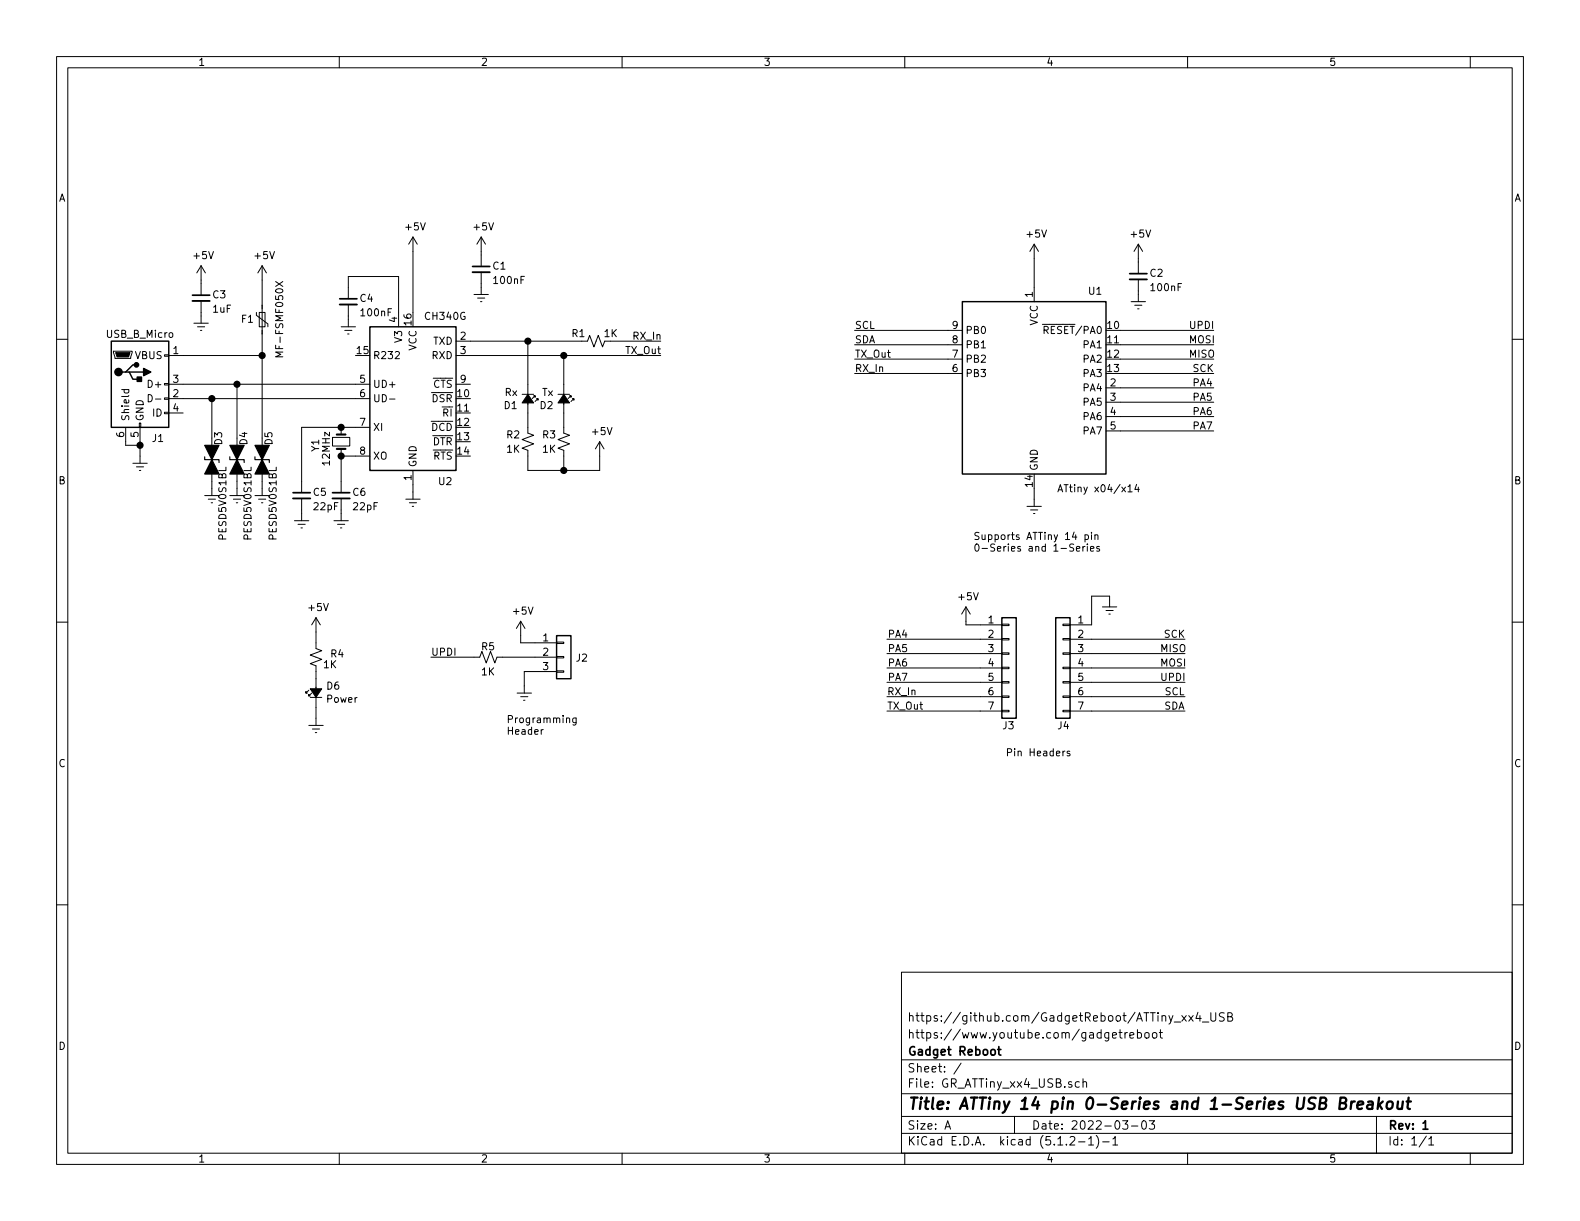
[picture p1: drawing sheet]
<svg xmlns="http://www.w3.org/2000/svg" width="279mm" height="216mm" viewBox="0 0 279 216" stroke-linecap="round" stroke-linejoin="round" font-family="sans-serif">
<g fill="none" stroke="#000" stroke-width=".18">
<path d="M10 10h259.4v195.9h-259.4zM12 12h255.4v191.9h-255.4zM60 10v2M110 10v2M160 10v2M210 10v2M260 10v2M10 60h2M34.3 57.2h2.5M34.9 57.8h1.3M35.4 58.4h.3M35.6 47v5.2"/>
<path d="M35.6 53.2v4M35.6 47l-.8 1.3M35.6 47l.7 1.3M45.3 55.2v.6l2.1 1.5v.5M45.8 55.2h1.1v2.6h-1.1zM46.4 47v40.6M46.4 47l-.8 1.3M46.4 47l.7 1.3M48.7 49.8l1.3 .8M50 49.8l-1.3 .8M60.3 57.8h2.6M61 58.4h1.2"/>
<path d="M61.5 59.1h.2M61.6 52.8v-3.9h8.9v8.9M61.6 53.8v4M73 41.9v13.3M73 41.9l-.7 1.3M73 41.9l.8 1.3M83.8 52.1h2.6M84.5 52.7h1.2M85 53.3h.2M85.1 41.9v5.2M85.1 48.1v4M85.1 41.9l-.8 1.3"/>
<path d="M85.1 41.9l.8 1.3M151.1 58.4h19.1M182.9 43.2v10.1M182.9 43.2l-.8 1.3M182.9 43.2l.7 1.3M184.3 57.4h1.3M184.6 58.4l.7-.1v-.5l-.7-.1v1.3M198.1 58.4h16.5M200 53.3h2.6M200.7 54h1.2M201.2 54.6h.2M201.3 43.2v5.2"/>
<path d="M201.3 49.4v3.9M201.3 43.2l-.8 1.3M201.3 43.2l.8 1.3M267.4 60h2M20.1 62.1h3.3v.3l-.3 1h-2.8zM21.5 68.9h1.3M22 68.9l-.1 .4 .3 .2 .5-.1v-.5M22.2 75.6v3.1h2.6M24.6 74.8h.3v.8h-.3zM24.8 75.6v6.3M26.2 69.8a.64 .64 0 0 1 .7 .6 .64 .64 0 0 1-.7 .6zM27.5 70.6h.9"/>
<path d="M29.1 72.9h.7v.3h-.7zM29.1 70.4h.7v.2h-.7zM29.1 67.8h.7v.3h-.7zM29.1 62.7h.7v.3h-.7zM29.8 62.9h16.6M29.8 67.9h35.6M29.8 70.5h35.6M29.8 73h2.6M37.5 70.5v17.1M41.9 67.9v19.7M50 62.3h-1.3l1 .4-1 .4h1.3M58.8 77.3h3v1.6h-3z"/>
<path d="M60.3 75.6v1.2M60.3 79.4v7.7M65.4 75.6h-12.1v11.5M68.9 70.6h.9M80.6 60.3h23.3l.4-1 .7 2 .8-2 .8 2 .3-1h9.9M80.6 62.9h36.2M80.6 67.9h2.6M92.3 69.7h2.1M93.3 60.3v16.3l1.1 .4-2.1 .7 2.1 .8-2.1 .7 1 .4v3.6h12.7v-5.1M94.4 70h.2v.2v-.2l-.5 .5M94.9 70.5h.2v.2v-.2l-.5 .5M98.7 69.7h2"/>
<path d="M99.7 62.9v13.7l1 .4-2 .7 2 .8-2 .7 1 .4v3.6M100.7 70h.3v.2v-.2l-.5 .5M101.2 70.5h.3v.2v-.2l-.5 .5M106 78.1l-.7 1.3M106 78.1l.8 1.3M151.1 66h19.1M151.1 63.5h19.1M151.1 61h19.1M195.6 68.6h19M195.6 71.1h19M195.6 73.7h19M195.6 76.2h19"/>
<path d="M198.1 66h16.5M198.1 63.5h16.5M198.1 61h16.5M23.5 81.9h2.5M24.1 82.6h1.3M24.6 83.2h.3M36.2 87.6h2.5M36.8 88.3h1.3M37.3 88.9h.3M40.6 87.6h2.6M41.3 88.3h1.2M41.8 88.9h.2"/>
<path d="M45.1 87.6h2.5M45.7 88.3h1.3M46.2 88.9h.3M52.1 92.1h2.5M52.7 92.7h1.3M53.2 93.3h.3M53.3 88.1v4M59.1 92.1h2.5M59.7 92.7h1.3M60.2 93.3h.3M60.3 80.6h5.1M60.3 88.1v4"/>
<path d="M71.8 88.3h2.5M72.4 88.9h1.3M72.9 89.5h.3M73 83.2v5.1M181.6 89.5h2.5M182.2 90.2h1.3M182.8 90.8h.2M182.9 86.4v3.1M187.1 87l.4-1.3 .4 1.3M187.2 86.6h.6M189.9 96.3l-.5-.1-.2 .1 .1 .4 .5 .3 .1 .2-.3 .3-.4-.1M190.3 97l.7-.1-.1-.2-.4-.1-.2 .2 .1 .6h.5"/>
<path d="M191.5 96.6v.9M191.9 94.6h.3l.3 .2-.1 .6h-.5M191.9 96.6l-.4 .3M191.9 94.6v1.2M192.3 96.2v.1M192.3 96.6v.9M192.8 97l.6-.1v-.2l-.4-.1-.2 .2 .1 .6h.5M193 94.1v.2M193 94.6v.8M193.6 94.7l.2-.1h.3l.1 .8M193.6 94.6v.8M194.4 96.7l-.3-.1-.2 .2 .1 .2 .4 .1v.3h-.5"/>
<path d="M201 85.6l-.3 .9h.8M201.3 86.1v.9M10 110h2M55.9 109.2v5.5l1 .4-2 .7 2 .8-2 .7 1 .4v10.6M55.9 109.2l-.8 1.3M55.9 109.2l.7 1.3M76.2 116.2h8.6l.4-1 .8 2 .7-2 .8 2 .4-1h10.5M92.1 109.9v3.8h6.3M92.1 109.9l-.8 1.2M92.1 109.9l.7 1.2M98.4 118.6h1.3v.3h-1.3zM98.4 116.1h1.3v.2h-1.3z"/>
<path d="M98.4 113.5h1.3v.3h-1.3zM98.4 118.7h-5.7v3.9M156.8 113h20.4M156.8 115.6h20.4M156.8 118.1h20.4M170.8 107.3v3.2h6.4M170.8 107.3l-.7 1.3M170.8 107.3l.8 1.3M177.2 118h1.2v.2h-1.2zM177.2 115.4h1.2v.3h-1.2zM177.2 112.9h1.2v.3h-1.2zM177.2 110.4h1.2v.2h-1.2z"/>
<path d="M188 118h1.2v.2h-1.2zM188 115.4h1.2v.3h-1.2zM188 112.9h1.2v.3h-1.2zM188 110.4h1.2v.2h-1.2zM189.2 113h20.3M189.2 115.6h20.3M189.2 118.1h20.3M194.9 107.3h2.6M195.6 108h1.2M196.1 108.6h.2M196.2 107.3v-1.9h-3.2v5.1h-3.8M267.4 110h2"/>
<path d="M54.6 122l-.5 .6v-.3v.3h.3M54.6 128.3h2.5M54.9 123.3h2M55.1 122.6l-.5 .5v-.3v.3h.3M55.2 128.9h1.3M55.8 129.5h.2M91.4 122.6h2.6M92.1 123.2h1.2M92.6 123.8h.2M96.1 129l-.4 .2M100.2 127.1l.2-.2 .3 .1v.8M101.9 126.9v1.1l-.3 .2-.3-.1"/>
<path d="M101.9 127l-.4-.1-.2 .3 .1 .5h.5M156.8 120.7h20.4M156.8 123.2h20.4M156.8 125.7h20.4M177.2 125.6h1.2v.3h-1.2zM177.2 123.1h1.2v.2h-1.2zM177.2 120.5h1.2v.3h-1.2zM188 125.6h1.2v.3h-1.2zM188 123.1h1.2v.2h-1.2zM188 120.5h1.2v.3h-1.2zM188.3 132.8l-.3 .2M189.2 132.9l-.3-.1-.2 .2v.2l.5 .1v.3h-.5"/>
<path d="M189.2 120.7h20.3M189.2 123.2h20.3M189.2 125.7h20.3M10 160h2M267.4 160h2M159.4 171.9h108v32h-108zM209 179.6l.8 1M209.8 179.6l-.8 1M210.2 179.6l.8 1M211 179.6l-.8 1M211.8 179l-.3 1.1h.9M212.2 179.6v1"/>
<path d="M214.1 179.1v1.2l.3 .3h.3l.3-.3v-1.2M216.5 179.1h-.6l-.3 .2 .1 .4 .7 .3v.4a.62 .62 0 0 1-.8 .1M217.1 179.8l.7-.1 .1-.2-.1-.4h-.7v1.5h.6l.3-.3a.41 .41 0 0 0-.4-.5M159.4 197.4h108M159.4 193.4h108M159.4 187.4h108M167.1 199.7l.5-1.5 .5 1.5M167.2 199.2h.8M170 188l-1.3 1.9M179.4 197.4v3M190.9 191.3h-.5l-.3 .2 .1 .6 .2 .2 .5-.1M191.5 191.4l.2-.1h.4l.1 1"/>
<path d="M191.5 190.8v1.5M196.7 183.1l.7-.2v-.2l-.5-.1-.2 .2 .1 .7h.6M197.9 182.6h.5M198.1 182.1v1.3l.3 .2M198.5 198.2h.9l-.4 .6 .4 .1v.6l-.2 .2-.7-.2M198.9 182.6v1M199.4 182.6l-.3 .1-.2 .2M199.8 183.1l.7-.2-.1-.2-.4-.1-.2 .2v.7h.6M200.1 199.1h1.1M201.1 182.7l.5-.1 .3 .3-.1 .5-.2 .2-.5-.1M201.1 182.1v1.5M202 198.3l.4-.1a.94 .94 0 0 1 0 1.5 .82 .82 0 0 1-.4-1.4z"/>
<path d="M202.5 182.7l.2-.1 .4 .1v.7l-.2 .2-.4-.2zM203.2 198.2h1l-.5 .6 .4 .1v.6l-.2 .2-.7-.2M203.9 182.7l.2-.1 .4 .1v.7l-.2 .2-.4-.2zM205 182.6h.6M205.2 182.1v1.3l.4 .2M207.6 180.7h1.2M212.6 180.7h1.2M243.4 197.4v6.5M60 203.9v2M110 203.9v2M159.4 200.4h108M160 203.9v2"/>
<path d="M189.2 201.1l.2-.1h.4l.2 .1 .1 .3-.1 .2-.8 .9h.9M190.7 201.9h1.2M192.5 201.4l.4-.4v1.5M192.5 202.5h.9M193.9 200.8a1.71 1.71 0 0 1 0 2.2M195 201.9h1.1M196.8 201.4l.4-.4v1.5M196.8 202.5h.8M210 203.9v2M252.2 200.9l-1.2 1.9M252.7 201.4l.4-.4v1.5M252.7 202.5h.8"/>
<path d="M260 203.9v2"/>
</g>
<path d="M34 52.2h3.1M60.1 52.8h3M83.6 47.1h3M199.8 48.4h3M51.8 87.1h3.1M58.8 87.1h3M176.4 185.6h.6M176.6 185.1v1.3l.4 .2M251.6 198.6l.5-.4v1.5M251.6 199.7h.9" fill="none" stroke="#000" stroke-width=".3"/>
<g fill="none" stroke="#000" stroke-width=".41">
<path d="M237 195l.8-.1a.47 .47 0 0 0 .3-.4 .47 .47 0 0 0-.4-.4h-.6l-.3 2h.8a.53 .53 0 0 0 .4-.5 .53 .53 0 0 0-.4-.6M239 194.8l-.2 1.3M239.6 194.8a.55 .55 0 0 0-.7 .3M240.1 195.4l.9-.2v-.4h-.6l-.3 .2v1l.2 .1 .5-.1M241.9 194.8h.8l-.1 1.3M242.7 195.2l-.6 .1a.4 .4 0 0 0-.4 .4 .4 .4 0 0 0 .3 .4l.7-.1M243.9 194.1l-.3 2M243.9 195.3l.5 .8M244.5 194.8l-.8 .7M245.4 194.9a.53 .53 0 0 1 .5-.2 .53 .53 0 0 1 .4 .4l-.1 .6a.54 .54 0 0 1-.5 .4 .54 .54 0 0 1-.5-.4zM247.2 194.8l-.1 1.2a.59 .59 0 0 0 .8-.1M248.1 194.8l-.2 1.3"/>
<path d="M248.7 194.8h.8M249.1 194.1l-.2 1.7 .1 .2 .3 .1"/>
</g>
<path d="M65.4 57.8h15.2v25.4h-15.2zM170.2 53.3h25.4v30.5h-25.4zM19.7 60.3h10.1v15.3h-10.1zM22.2 65.8h.7l.6 1.3h1.3M22.9 65.8h2.5M24.1 64.5h-.6l-1.3 1.3h-.6M98.4 112.4h2.6v7.6h-2.6zM177.2 109.2h2.5v17.8h-2.5zM186.7 109.2h2.5v17.8h-2.5z" fill="none" stroke="#000" stroke-width=".25"/>
<g fill="#000" stroke="#000" stroke-width=".25">
<path d="M24.3 66.7h.7v.7h-.7zM25.4 65.2l1.3 .6-1.3 .6z"/>
<circle cx="21" cy="65.8" r=".63"/>
<circle cx="24.1" cy="64.5" r=".38"/>
<circle cx="24.8" cy="78.7" r=".51"/>
<circle cx="37.5" cy="70.5" r=".51"/>
<circle cx="41.9" cy="67.9" r=".51"/>
<circle cx="46.4" cy="62.9" r=".51"/>
<circle cx="60.3" cy="75.6" r=".51"/>
<circle cx="93.3" cy="60.3" r=".51"/>
<circle cx="99.7" cy="62.9" r=".51"/>
<circle cx="60.3" cy="80.6" r=".51"/>
<circle cx="99.7" cy="83.2" r=".51"/>
</g>
<path d="M20.4 62.4h2.6l-.3 .7h-2zM93.3 69.7l1.1 1.5h-2.1zM99.7 69.7l1 1.5h-2zM54.9 121.8h2l-1 1.5z" fill="#000" stroke="#000" stroke-width=".18"/>
<path d="M59.6 76.8h1.5M59.6 79.4h1.5" fill="none" stroke="#000" stroke-width=".38"/>
<path d="M36.2 78.7h2.5l-1.2 2.6zM40.6 78.7h2.6l-1.3 2.6zM45.1 78.7h2.5l-1.2 2.6zM37.5 81.3l1.2 2.5h-2.5zM41.9 81.3l1.3 2.5h-2.6zM46.4 81.3l1.2 2.5h-2.5z" fill="#000" stroke="#000" stroke-width=".2"/>
<path d="M36.2 80.8v.5h2.5v.5M40.6 80.8v.5h2.6v.5M45.1 80.8v.5h2.5v.5" fill="none" stroke="#000" stroke-width=".2"/>
<path d="M34 53.2h3.1M60.1 53.8h3M83.6 48.1h3M199.8 49.4h3M51.8 88.1h3.1M58.8 88.1h3" fill="none" stroke="#000" stroke-width=".33"/>
<text font-size="2.8" x="160.4" y="196.2">Title: ATTiny 14 pin 0-Series and 1-Series USB Breakout</text>
<g font-size="2.1">
<text x="160.4" y="183.6">https://www.youtube.com/gadgetreboot</text>
<text x="160.4" y="180.6">https://github.com/GadgetReboot/ATTiny_xx4_USB</text>
<text x="160.4" y="189.6">Sheet: /</text>
<text x="160.4" y="186.6">Gadget Reboot</text>
<text x="160.4" y="192.3">File: GR_ATTiny_xx4_USB.sch</text>
<text x="160.4" y="202.5">KiCad E.D.A. kicad (5.1.2-1)-1</text>
<text x="160.4" y="199.7">Size: A</text>
<text x="182.4" y="199.7">Date: 2022-03-03</text>
<text x="245.4" y="199.7">Rev: 1</text>
<text x="245.4" y="202.5">Id: 1/1</text>
</g>
<g font-size="1.8">
<text x="35" y="11.6">1</text>
<text x="85" y="11.6">2</text>
<text x="135" y="11.6">3</text>
<text x="185" y="11.6">4</text>
<text x="235" y="11.6">5</text>
<text x="10.4" y="35.6">A</text>
<text x="267.8" y="35.6">A</text>
<text x="71.8" y="40.7">+5V</text>
<text x="83.9" y="40.7">+5V</text>
<text x="34.3" y="45.8">+5V</text>
<text x="45.1" y="45.8">+5V</text>
<text x="87.2" y="47.7">C1</text>
<text x="181.7" y="42">+5V</text>
<text x="200.1" y="42">+5V</text>
<text x="37.7" y="52.8">C3</text>
<text x="63.7" y="53.4">C4</text>
<text x="87.5" y="50.2">100nF</text>
<text x="182.6" y="52.6" transform="rotate(-90 182.6 52.6)">1</text>
<text x="192.6" y="52.1">U1</text>
<text x="203.4" y="48.9">C2</text>
<text x="203.7" y="51.5">100nF</text>
<text x="18.9" y="59.7">USB_B_Micro</text>
<text x="37.7" y="55.3">1uF</text>
<text x="42.7" y="57.1">F1</text>
<text x="64" y="55.9">100nF</text>
<text x="70.2" y="57" transform="rotate(-90 70.2 57)">4</text>
<text x="72.8" y="57.5" transform="rotate(-90 72.8 57.5)">16</text>
<text x="75.3" y="56.6">CH340G</text>
<text x="101.2" y="59.6">R1</text>
<text x="106.9" y="59.6">1K</text>
<text x="151.1" y="58.2">SCL</text>
<text x="168.4" y="58.2">9</text>
<text x="170.7" y="59.1">PB0</text>
<text x="183.5" y="57.6" transform="rotate(-90 183.5 57.6)">VCC</text>
<text x="185.2" y="59.1">RESET/PA0</text>
<text x="195.9" y="58.2">10</text>
<text x="210.2" y="58.2">UPDI</text>
<text x="23.9" y="63.5">VBUS</text>
<text x="30.6" y="62.6">1</text>
<text x="50.1" y="62.6" transform="rotate(-90 50.1 62.6)">MF-FSMF050X</text>
<text x="63.2" y="62.6">15</text>
<text x="65.9" y="63.5">R232</text>
<text x="71.1" y="60.5" transform="rotate(-90 71.1 60.5)">V3</text>
<text x="73.7" y="62" transform="rotate(-90 73.7 62)">VCC</text>
<text x="76.4" y="63.5">RXD</text>
<text x="76.6" y="61">TXD</text>
<text x="81.4" y="60.1">2</text>
<text x="81.4" y="62.6">3</text>
<text x="110.5" y="62.6">TX_Out</text>
<text x="111.8" y="60.1">RX_In</text>
<text x="151.1" y="65.8">RX_In</text>
<text x="151.1" y="63.2">TX_Out</text>
<text x="151.1" y="60.7">SDA</text>
<text x="168.4" y="65.8">6</text>
<text x="168.4" y="63.2">7</text>
<text x="168.4" y="60.7">8</text>
<text x="170.7" y="64.1">PB2</text>
<text x="170.7" y="61.6">PB1</text>
<text x="191.6" y="61.6">PA1</text>
<text x="191.6" y="64.1">PA2</text>
<text x="195.9" y="60.7">11</text>
<text x="195.9" y="63.2">12</text>
<text x="195.9" y="65.8">13</text>
<text x="210.2" y="60.7">MOSI</text>
<text x="210.2" y="63.2">MISO</text>
<text x="210.8" y="65.8">SCK</text>
<text x="26.5" y="68.6">D+</text>
<text x="30.6" y="70.2">2</text>
<text x="30.6" y="67.7">3</text>
<text x="63.7" y="67.7">5</text>
<text x="63.7" y="70.2">6</text>
<text x="65.9" y="68.6">UD+</text>
<text x="65.9" y="71.1">UD-</text>
<text x="76.4" y="71.1">DSR</text>
<text x="76.6" y="68.6">CTS</text>
<text x="80.9" y="70.2">10</text>
<text x="81.4" y="67.7">9</text>
<text x="89.3" y="70">Rx</text>
<text x="95.9" y="70">Tx</text>
<text x="170.7" y="66.7">PB3</text>
<text x="191.6" y="66.7">PA3</text>
<text x="191.6" y="69.2">PA4</text>
<text x="191.6" y="71.8">PA5</text>
<text x="196.4" y="68.3">2</text>
<text x="196.4" y="70.9">3</text>
<text x="210.8" y="68.3">PA4</text>
<text x="210.8" y="70.9">PA5</text>
<text x="22" y="77.3" transform="rotate(-90 22 77.3)">6</text>
<text x="22.9" y="74.5" transform="rotate(-90 22.9 74.5)">Shield</text>
<text x="24.5" y="77.3" transform="rotate(-90 24.5 77.3)">5</text>
<text x="25.4" y="74.5" transform="rotate(-90 25.4 74.5)">GND</text>
<text x="27.1" y="73.7">ID</text>
<text x="30.6" y="72.8">4</text>
<text x="63.7" y="75.3">7</text>
<text x="65.9" y="76.2">XI</text>
<text x="76.3" y="76.2">DCD</text>
<text x="78.4" y="73.7">RI</text>
<text x="80.9" y="72.8">11</text>
<text x="80.9" y="75.3">12</text>
<text x="80.9" y="77.9">13</text>
<text x="89.2" y="72.3">D1</text>
<text x="89.6" y="77.5">R2</text>
<text x="95.5" y="72.3">D2</text>
<text x="96" y="77.5">R3</text>
<text x="104.8" y="76.9">+5V</text>
<text x="191.6" y="74.3">PA6</text>
<text x="191.6" y="76.8">PA7</text>
<text x="196.4" y="73.4">4</text>
<text x="196.4" y="75.9">5</text>
<text x="210.8" y="73.4">PA6</text>
<text x="210.8" y="75.9">PA7</text>
<text x="27" y="78.2">J1</text>
<text x="39.3" y="78.6" transform="rotate(-90 39.3 78.6)">D3</text>
<text x="43.7" y="78.6" transform="rotate(-90 43.7 78.6)">D4</text>
<text x="48.2" y="78.6" transform="rotate(-90 48.2 78.6)">D5</text>
<text x="56.4" y="79.8" transform="rotate(-90 56.4 79.8)">Y1</text>
<text x="58.3" y="82.2" transform="rotate(-90 58.3 82.2)">12MHz</text>
<text x="63.7" y="80.4">8</text>
<text x="65.9" y="81.3">XO</text>
<text x="73.7" y="82.7" transform="rotate(-90 73.7 82.7)">GND</text>
<text x="76.5" y="78.7">DTR</text>
<text x="76.6" y="81.3">RTS</text>
<text x="80.9" y="80.4">14</text>
<text x="89.6" y="80.1">1K</text>
<text x="96" y="80.1">1K</text>
<text x="183.5" y="83.3" transform="rotate(-90 183.5 83.3)">GND</text>
<text x="10.4" y="85.6">B</text>
<text x="55.4" y="87.7">C5</text>
<text x="62.4" y="87.7">C6</text>
<text x="72.8" y="84.9" transform="rotate(-90 72.8 84.9)">1</text>
<text x="77.6" y="85.8">U2</text>
<text x="182.6" y="86.1" transform="rotate(-90 182.6 86.1)">14</text>
<text x="188.1" y="87">ATtiny x04/x14</text>
<text x="267.8" y="85.6">B</text>
<text x="40" y="95.3" transform="rotate(-90 40 95.3)">PESD5V0S1BL</text>
<text x="44.5" y="95.3" transform="rotate(-90 44.5 95.3)">PESD5V0S1BL</text>
<text x="48.9" y="95.3" transform="rotate(-90 48.9 95.3)">PESD5V0S1BL</text>
<text x="55.6" y="90.2">22pF</text>
<text x="62.6" y="90.2">22pF</text>
<text x="172.1" y="95.5">Supports ATTiny 14 pin</text>
<text x="172.1" y="97.5">0-Series and 1-Series</text>
<text x="169.6" y="106.1">+5V</text>
<text x="54.7" y="108.1">+5V</text>
<text x="90.9" y="108.7">+5V</text>
<text x="96" y="113.4">1</text>
<text x="157.2" y="112.8">PA4</text>
<text x="174.8" y="110.2">1</text>
<text x="174.8" y="112.8">2</text>
<text x="190.7" y="110.2">1</text>
<text x="190.7" y="112.8">2</text>
<text x="205.7" y="112.8">SCK</text>
<text x="57.3" y="118.2">1K</text>
<text x="58.5" y="116.3">R4</text>
<text x="76.2" y="116">UPDI</text>
<text x="85.2" y="115">R5</text>
<text x="85.2" y="119.4">1K</text>
<text x="96" y="116">2</text>
<text x="96" y="118.5">3</text>
<text x="101.9" y="117">J2</text>
<text x="157.2" y="115.3">PA5</text>
<text x="157.2" y="117.9">PA6</text>
<text x="174.8" y="115.3">3</text>
<text x="174.8" y="117.9">4</text>
<text x="190.7" y="115.3">3</text>
<text x="190.7" y="117.9">4</text>
<text x="205.1" y="117.9">MOSI</text>
<text x="205.1" y="115.3">MISO</text>
<text x="57.8" y="121.9">D6</text>
<text x="57.8" y="124.3">Power</text>
<text x="156.8" y="122.9">RX_In</text>
<text x="156.8" y="125.5">TX_Out</text>
<text x="157.2" y="120.4">PA7</text>
<text x="174.8" y="120.4">5</text>
<text x="174.8" y="122.9">6</text>
<text x="174.8" y="125.5">7</text>
<text x="190.7" y="120.4">5</text>
<text x="190.7" y="122.9">6</text>
<text x="190.7" y="125.5">7</text>
<text x="205.1" y="120.4">UPDI</text>
<text x="205.8" y="125.5">SDA</text>
<text x="206" y="122.9">SCL</text>
<text x="89.5" y="127.9">Programming</text>
<text x="89.5" y="129.9">Header</text>
<text x="177.4" y="129">J3</text>
<text x="187.1" y="129">J4</text>
<text x="10.4" y="135.6">C</text>
<text x="177.8" y="133.7">Pin Headers</text>
<text x="267.8" y="135.6">C</text>
<text x="10.4" y="185.6">D</text>
<text x="267.8" y="185.6">D</text>
<text x="35" y="205.5">1</text>
<text x="85" y="205.5">2</text>
<text x="135" y="205.5">3</text>
<text x="185" y="205.5">4</text>
<text x="235" y="205.5">5</text>
</g>
</svg>
